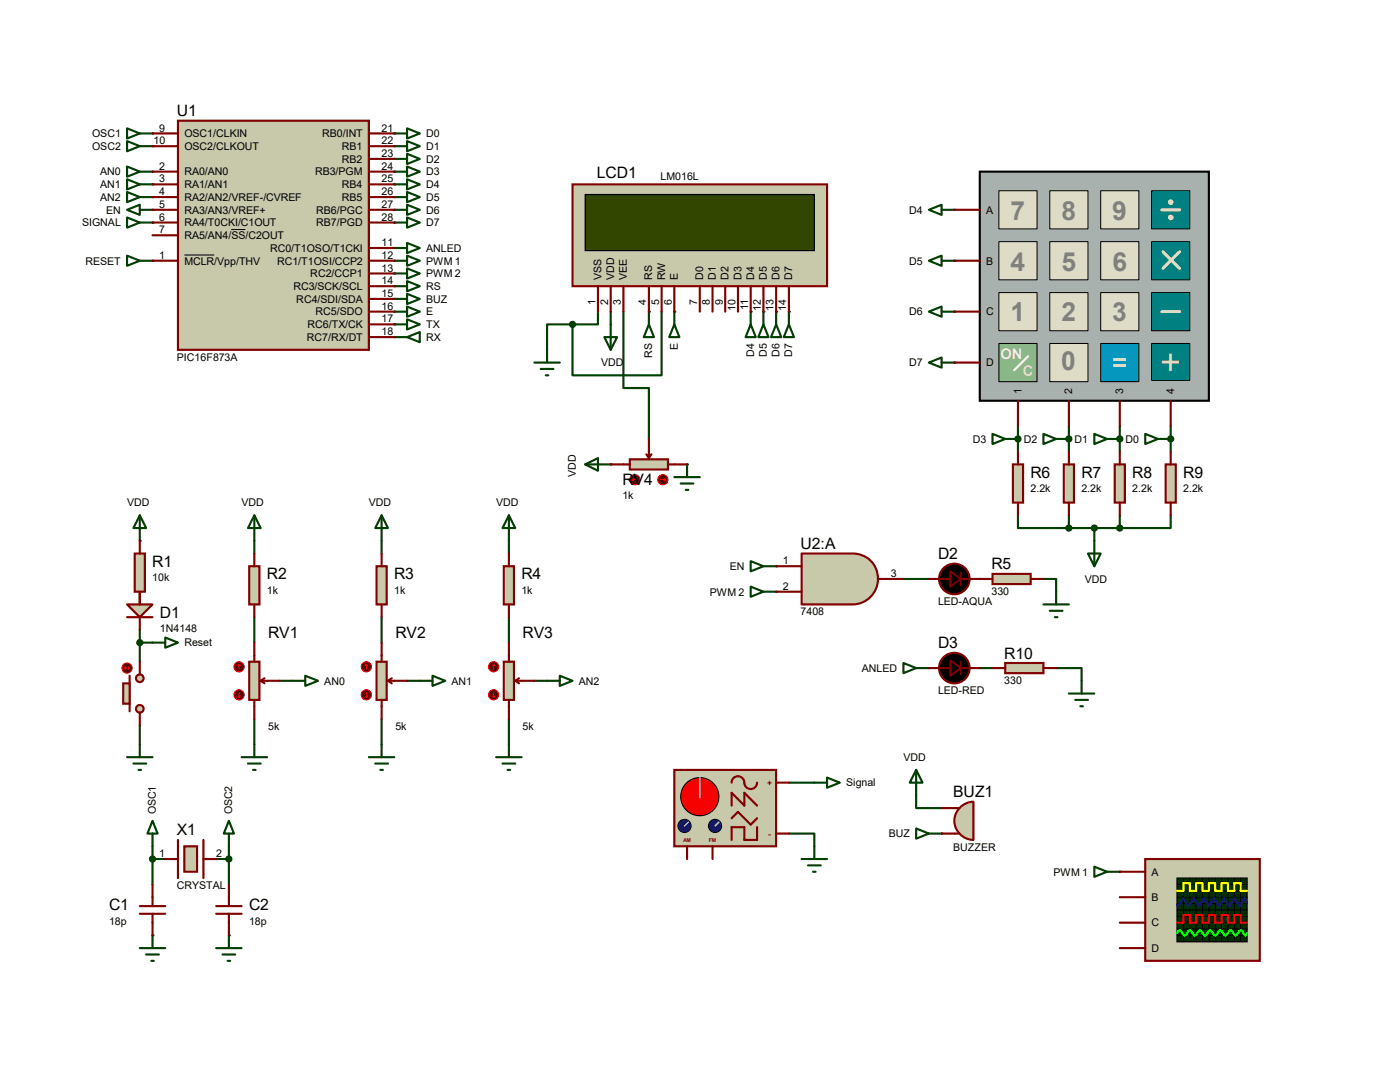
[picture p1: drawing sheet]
<svg xmlns="http://www.w3.org/2000/svg" width="279mm" height="216mm" viewBox="0 0 279 216" stroke-linecap="round" stroke-linejoin="round" font-family="sans-serif">
<path d="M27.9 144.7v3.8" fill="none" stroke="#004000" stroke-width=".42"/>
<circle cx="27.9" cy="107.9" r=".21" fill="#004000"/>
<path d="M27.9 118.1v2.5M50.8 107.9v2.5M27.9 125.7v6.3M27.9 128.2h2.5M50.8 123.1v5.1M55.8 135.8h2.6M50.8 143.5v5" fill="none" stroke="#004000" stroke-width=".42"/>
<g fill="#004000">
<circle cx="30.4" cy="186.6" r=".21"/>
<circle cx="45.7" cy="186.6" r=".21"/>
</g>
<path d="M76.2 107.9v2.5M101.6 107.9v2.5M76.2 123.1v5.1M81.2 135.8h2.6M101.6 123.1v5.1M106.6 135.8h2.6M76.2 143.5v5M101.6 143.5v5M30.4 171.4h2.6M30.4 168.9v7.6M43.1 171.4h2.6M45.7 168.9v7.6" fill="none" stroke="#004000" stroke-width=".42"/>
<g fill="#004000">
<circle cx="154.9" cy="113" r=".21"/>
<circle cx="154.9" cy="118.1" r=".21"/>
</g>
<path d="M180.3 115.5h5.1M208.2 115.5h2.6v2.6" fill="none" stroke="#004000" stroke-width=".42"/>
<g fill="#004000">
<circle cx="195.5" cy="115.5" r=".21"/>
<circle cx="190.5" cy="41.9" r=".21"/>
<circle cx="190.5" cy="52" r=".21"/>
<circle cx="190.5" cy="62.2" r=".21"/>
<circle cx="190.5" cy="72.3" r=".21"/>
<circle cx="157.4" cy="62.2" r=".21"/>
<circle cx="154.9" cy="62.2" r=".21"/>
<circle cx="152.4" cy="62.2" r=".21"/>
<circle cx="149.8" cy="62.2" r=".21"/>
<circle cx="134.6" cy="62.2" r=".21"/>
<circle cx="129.5" cy="62.2" r=".21"/>
</g>
<path d="M121.9 62.2v2.5" fill="none" stroke="#004000" stroke-width=".42"/>
<g fill="#004000">
<circle cx="137.1" cy="92.7" r=".21"/>
<circle cx="121.9" cy="92.7" r=".21"/>
</g>
<path d="M124.4 62.2v15.2h5.1v10.2M210.8 133.3h5.1v2.5M157.4 156.2h5.1M157.4 166.3h5.1v2.6" fill="none" stroke="#004000" stroke-width=".42"/>
<g fill="#004000">
<circle cx="223.5" cy="173.9" r=".21"/>
<circle cx="185.4" cy="133.3" r=".21"/>
</g>
<path d="M195.5 133.3h2.6" fill="none" stroke="#004000" stroke-width=".42"/>
<circle cx="187.9" cy="166.3" r=".21" fill="#004000"/>
<path d="M182.8 158.7v2.5h5.1" fill="none" stroke="#004000" stroke-width=".42"/>
<g fill="#004000">
<circle cx="30.4" cy="34.2" r=".21"/>
<circle cx="30.4" cy="36.8" r=".21"/>
<circle cx="30.4" cy="39.3" r=".21"/>
<circle cx="30.4" cy="44.4" r=".21"/>
<circle cx="30.4" cy="26.6" r=".21"/>
<circle cx="30.4" cy="29.2" r=".21"/>
<circle cx="78.7" cy="52" r=".21"/>
<circle cx="78.7" cy="54.6" r=".21"/>
<circle cx="78.7" cy="57.1" r=".21"/>
<circle cx="78.7" cy="44.4" r=".21"/>
<circle cx="78.7" cy="41.9" r=".21"/>
<circle cx="78.7" cy="39.3" r=".21"/>
<circle cx="78.7" cy="36.8" r=".21"/>
<circle cx="78.7" cy="34.2" r=".21"/>
<circle cx="78.7" cy="31.7" r=".21"/>
<circle cx="78.7" cy="29.2" r=".21"/>
<circle cx="78.7" cy="26.6" r=".21"/>
<circle cx="78.7" cy="67.3" r=".21"/>
<circle cx="78.7" cy="64.7" r=".21"/>
<circle cx="78.7" cy="62.2" r=".21"/>
<circle cx="30.4" cy="41.9" r=".21"/>
<circle cx="78.7" cy="49.5" r=".21"/>
<circle cx="30.4" cy="52" r=".21"/>
</g>
<path d="M114.3 64.7h-5.1v5.1M119.3 62.2v2.5h-5M132 62.2v12.7h-17.7v-10.2M233.6 85v5.1" fill="none" stroke="#004000" stroke-width=".42"/>
<circle cx="233.6" cy="87.6" r=".21" fill="#004000"/>
<path d="M223.5 85v5.1" fill="none" stroke="#004000" stroke-width=".42"/>
<circle cx="223.5" cy="87.6" r=".21" fill="#004000"/>
<path d="M213.3 85v5.1" fill="none" stroke="#004000" stroke-width=".42"/>
<circle cx="213.3" cy="87.6" r=".21" fill="#004000"/>
<path d="M203.2 85v5.1" fill="none" stroke="#004000" stroke-width=".42"/>
<circle cx="203.2" cy="87.6" r=".21" fill="#004000"/>
<path d="M203.2 102.8v2.6h10.1M213.3 102.8v2.6M213.3 105.4h10.2M218.4 105.4v2.5M223.5 102.8v2.6M233.6 102.8v2.6h-10.1" fill="none" stroke="#004000" stroke-width=".42"/>
<circle cx="78.7" cy="59.6" r=".21" fill="#004000"/>
<path d="M35.5 167.6v7.6M40.6 167.6v7.6" fill="none" stroke="#800000" stroke-width=".42"/>
<path d="M36.8 168.9h2.5v5h-2.5z" fill="#c8c8aa" stroke="#800000" stroke-width=".42"/>
<path d="M33 171.4h2.5M40.6 171.4h2.5" fill="none" stroke="#800000" stroke-width=".42"/>
<path d="M49.7 113h2.1v7.6h-2.1z" fill="#c8c8aa" stroke="#800000" stroke-width=".42"/>
<path d="M50.8 110.4v2.6M50.8 120.6v2.5" fill="none" stroke="#800000" stroke-width=".42"/>
<g fill="#c8c8aa" stroke="#800000" stroke-width=".42">
<circle cx="27.9" cy="135.3" r=".76"/>
<circle cx="27.9" cy="141.4" r=".76"/>
</g>
<path d="M25.9 134.8v7.1" fill="none" stroke="#800000" stroke-width=".42"/>
<path d="M24.6 136.4h1.3v4h-1.3z" fill="#c8c8aa" stroke="#800000" stroke-width=".42"/>
<path d="M27.9 132v2.6M27.9 142.2v2.5" fill="none" stroke="#800000" stroke-width=".42"/>
<circle cx="25.4" cy="133.3" r="1.02" fill="#400000" stroke="#f00" stroke-width=".21"/>
<path d="M24.8 133.3h1.1M24.8 133.3l.3 .3M25.1 133.1l-.3 .2M25.6 133.1l.3 .2M25.9 133.3l-.3 .3" fill="none" stroke="#f00" stroke-width=".21"/>
<path d="M25.4 120.6h5l-2.5 2.5z" fill="#c8c8aa" stroke="#800000" stroke-width=".42"/>
<path d="M27.9 118.1v2.5M25.4 123.1h5M27.9 123.1v2.6" fill="none" stroke="#800000" stroke-width=".42"/>
<path d="M27.9 102.8l1.3 2.6h-2.6zM27.9 102.8v5.1M25.4 151.1h5M26.6 152.4h2.6M27.6 153.6h.6M27.9 148.5v2.6" fill="none" stroke="#004000" stroke-width=".42"/>
<path d="M26.9 110.4h2v7.7h-2z" fill="#c8c8aa" stroke="#800000" stroke-width=".42"/>
<path d="M27.9 107.9v2.5M27.9 118.1v2.5" fill="none" stroke="#800000" stroke-width=".42"/>
<path d="M50.8 102.8l1.2 2.6h-2.5zM50.8 102.8v5.1M30.4 128.2h2.6M33 127.2l2.5 1-2.5 1zM48.2 151.1h5.1M49.5 152.4h2.5M50.5 153.6h.5M50.8 148.5v2.6" fill="none" stroke="#004000" stroke-width=".42"/>
<circle cx="27.9" cy="128.2" r=".51" fill="#004000" stroke="#004000" stroke-width=".42"/>
<path d="M49.7 132h2.1v7.7h-2.1z" fill="#c8c8aa" stroke="#800000" stroke-width=".42"/>
<path d="M50.8 128.2v3.8M50.8 139.7v3.8M52 135.8l.8 .6M52 135.8h3.8M52.8 135.3l-.8 .5" fill="none" stroke="#800000" stroke-width=".42"/>
<circle cx="47.7" cy="133.1" r="1.02" fill="#400000" stroke="#f00" stroke-width=".21"/>
<path d="M47.7 132.5l-.2 .3M47.7 132.5l.3 .3M47.7 132.5v1.1" fill="none" stroke="#f00" stroke-width=".21"/>
<circle cx="47.7" cy="138.6" r="1.02" fill="#400000" stroke="#f00" stroke-width=".21"/>
<path d="M47.5 138.9l.2 .2M47.7 138.1v1M48 138.9l-.3 .2" fill="none" stroke="#f00" stroke-width=".21"/>
<g fill="none" stroke="#004000" stroke-width=".42">
<path d="M25.4 51l2.5 1-2.5 1zM27.9 52h2.5M58.4 135.8h2.5M60.9 134.8l2.6 1-2.6 1.1zM30.4 163.8l1.1 2.5h-2.1zM30.4 166.3v2.6M45.7 163.8l1 2.5h-2zM45.7 166.3v2.6M27.9 189.2h5.1M29.2 190.5h2.5M30.2 191.7h.5M30.4 186.6v2.6"/>
<path d="M43.1 189.2h5.1M44.4 190.5h2.5M45.4 191.7h.5M45.7 186.6v2.6"/>
</g>
<path d="M30.4 176.5v4.3M45.7 176.5v4.3M27.9 180.8h5.1M27.9 182.3h5.1M30.4 182.3v4.3M43.1 180.8h5.1M43.1 182.3h5.1M45.7 182.3v4.3" fill="none" stroke="#800000" stroke-width=".42"/>
<g fill="#004000" stroke="#004000" stroke-width=".42">
<circle cx="30.4" cy="171.4" r=".51"/>
<circle cx="45.7" cy="171.4" r=".51"/>
</g>
<path d="M75.1 113h2.1v7.6h-2.1z" fill="#c8c8aa" stroke="#800000" stroke-width=".42"/>
<path d="M76.2 110.4v2.6M76.2 120.6v2.5" fill="none" stroke="#800000" stroke-width=".42"/>
<path d="M76.2 102.8l1.2 2.6h-2.5zM76.2 102.8v5.1M73.6 151.1h5.1M74.9 152.4h2.5M75.9 153.6h.5M76.2 148.5v2.6" fill="none" stroke="#004000" stroke-width=".42"/>
<path d="M75.1 132h2.1v7.7h-2.1z" fill="#c8c8aa" stroke="#800000" stroke-width=".42"/>
<path d="M76.2 128.2v3.8M76.2 139.7v3.8M77.4 135.8l.8 .6M77.4 135.8h3.8M78.2 135.3l-.8 .5" fill="none" stroke="#800000" stroke-width=".42"/>
<circle cx="73.1" cy="133.1" r="1.02" fill="#400000" stroke="#f00" stroke-width=".21"/>
<path d="M73.1 132.5l-.2 .3M73.1 132.5l.3 .3M73.1 132.5v1.1" fill="none" stroke="#f00" stroke-width=".21"/>
<circle cx="73.1" cy="138.6" r="1.02" fill="#400000" stroke="#f00" stroke-width=".21"/>
<path d="M72.9 138.9l.2 .2M73.1 138.1v1M73.4 138.9l-.3 .2" fill="none" stroke="#f00" stroke-width=".21"/>
<path d="M83.8 135.8h2.5M86.3 134.8l2.6 1-2.6 1.1z" fill="none" stroke="#004000" stroke-width=".42"/>
<path d="M100.5 113h2.1v7.6h-2.1z" fill="#c8c8aa" stroke="#800000" stroke-width=".42"/>
<path d="M101.6 110.4v2.6M101.6 120.6v2.5" fill="none" stroke="#800000" stroke-width=".42"/>
<path d="M101.6 102.8l1.2 2.6h-2.5zM101.6 102.8v5.1M99 151.1h5.1M100.3 152.4h2.5M101.3 153.6h.5M101.6 148.5v2.6" fill="none" stroke="#004000" stroke-width=".42"/>
<path d="M100.5 132h2.1v7.7h-2.1z" fill="#c8c8aa" stroke="#800000" stroke-width=".42"/>
<path d="M101.6 128.2v3.8M101.6 139.7v3.8M102.8 135.8l.8 .6M102.8 135.8h3.8M103.6 135.3l-.8 .5" fill="none" stroke="#800000" stroke-width=".42"/>
<circle cx="98.5" cy="133.1" r="1.02" fill="#400000" stroke="#f00" stroke-width=".21"/>
<path d="M98.5 132.5l-.2 .3M98.5 132.5l.3 .3M98.5 132.5v1.1" fill="none" stroke="#f00" stroke-width=".21"/>
<circle cx="98.5" cy="138.6" r="1.02" fill="#400000" stroke="#f00" stroke-width=".21"/>
<path d="M98.3 138.9l.2 .2M98.5 138.1v1M98.8 138.9l-.3 .2" fill="none" stroke="#f00" stroke-width=".21"/>
<g fill="none" stroke="#004000" stroke-width=".42">
<path d="M25.4 25.6l2.5 1-2.5 1zM25.4 28.2l2.5 1-2.5 1zM25.4 33.2l2.5 1-2.5 1.1zM25.4 35.8l2.5 1-2.5 1zM25.4 38.3l2.5 1-2.5 1zM27.9 26.6h2.5M27.9 29.2h2.5M27.9 34.2h2.5M27.9 36.8h2.5M27.9 39.3h2.5M149.8 112l2.6 1-2.6 1zM149.8 117.1l2.6 1-2.6 1z"/>
<path d="M152.4 113h2.5M152.4 118.1h2.5M109.2 135.8h2.5M111.7 134.8l2.6 1-2.6 1.1z"/>
</g>
<path d="M160 110.4h10.1a5.1 5.1 0 0 1 5.1 5.1 5.1 5.1 0 0 1-5.1 5.1h-10.1z" fill="#c8c8aa" stroke="#800000" stroke-width=".42"/>
<path d="M154.9 113h5.1M154.9 118.1h5.1M175.2 115.5h5.1" fill="none" stroke="#800000" stroke-width=".42"/>
<path d="M210.8 118.1v2.5M208.2 120.6h5.1M209.5 121.9h2.5M210.5 123.1h.5" fill="none" stroke="#004000" stroke-width=".42"/>
<path d="M198.1 114.5h7.6v2h-7.6z" fill="#c8c8aa" stroke="#800000" stroke-width=".42"/>
<path d="M185.4 115.5h4.3M191.7 115.5h6.4M205.7 115.5h2.5" fill="none" stroke="#800000" stroke-width=".42"/>
<circle cx="190.5" cy="115.5" r="3" fill="#000" stroke="#800000" stroke-width=".42"/>
<path d="M191.7 114.3v2.5" fill="none" stroke="#800000" stroke-width=".38"/>
<path d="M189.7 114l2 1.5-2 1.6z" fill="#000" stroke="#800000" stroke-width=".38"/>
<g fill="none" stroke="#004000" stroke-width=".42">
<path d="M78.7 26.6h2.5M78.7 29.2h2.5M78.7 31.7h2.5M78.7 34.2h2.5M78.7 36.8h2.5M78.7 39.3h2.5M81.2 25.6l2.6 1-2.6 1zM81.2 28.2l2.6 1-2.6 1zM81.2 30.7l2.6 1-2.6 1zM81.2 33.2l2.6 1-2.6 1.1zM81.2 35.8l2.6 1-2.6 1zM81.2 38.3l2.6 1-2.6 1z"/>
<path d="M25.4 41.9l2.5-1v2zM27.9 41.9h2.5M78.7 54.6h2.5M78.7 41.9h2.5M78.7 44.4h2.5M78.7 57.1h2.5M81.2 53.6l2.6 1-2.6 1zM81.2 40.9l2.6 1-2.6 1zM81.2 43.4l2.6 1-2.6 1zM81.2 56.1l2.6 1-2.6 1zM185.4 41.9l2.5-1v2zM185.4 52l2.5-1v2z"/>
<path d="M187.9 41.9h2.6M187.9 52h2.6M78.7 64.7h2.5M78.7 67.3h2.5M78.7 62.2h2.5M81.2 63.7l2.6 1-2.6 1zM81.2 67.3l2.6-1v2zM81.2 61.2l2.6 1-2.6 1zM185.4 62.2l2.5-1v2zM185.4 72.3l2.5-1v2.1zM187.9 62.2h2.6M187.9 72.3h2.6"/>
<path d="M198.1 86.6l2.5 1-2.5 1zM200.6 87.6h2.6M208.2 86.6l2.6 1-2.6 1zM210.8 87.6h2.5M218.4 86.6l2.5 1-2.5 1zM220.9 87.6h2.6M228.6 86.6l2.5 1-2.5 1zM231.1 87.6h2.5"/>
</g>
<path d="M195.5 34.2h45.8v45.8h-45.8z" fill="#a9b1af" stroke="#000" stroke-width=".42"/>
<path d="M199.4 38.1h7.6v7.6h-7.6z" fill="#dedcc7"/>
<path d="M199.3 38.1h7.7v7.6h-7.7z" fill="none" stroke="#000" stroke-width=".2"/>
<path d="M209.5 38.1h7.6v7.6h-7.6z" fill="#dedcc7"/>
<path d="M209.5 38.1h7.6v7.6h-7.6z" fill="none" stroke="#000" stroke-width=".2"/>
<path d="M219.7 38.1h7.6v7.6h-7.6z" fill="#dedcc7"/>
<path d="M219.7 38.1h7.6v7.6h-7.6z" fill="none" stroke="#000" stroke-width=".2"/>
<path d="M229.9 38.1h7.5v7.6h-7.5z" fill="#008080"/>
<path d="M229.8 38.1h7.6v7.6h-7.6z" fill="none" stroke="#000" stroke-width=".2"/>
<path d="M199.4 48.3h7.6v7.5h-7.6z" fill="#dedcc7"/>
<path d="M199.3 48.2h7.7v7.6h-7.7z" fill="none" stroke="#000" stroke-width=".2"/>
<path d="M209.5 48.3h7.6v7.5h-7.6z" fill="#dedcc7"/>
<path d="M209.5 48.2h7.6v7.6h-7.6z" fill="none" stroke="#000" stroke-width=".2"/>
<path d="M219.7 48.3h7.6v7.5h-7.6z" fill="#dedcc7"/>
<path d="M219.7 48.2h7.6v7.6h-7.6z" fill="none" stroke="#000" stroke-width=".2"/>
<path d="M229.9 48.3h7.5v7.5h-7.5z" fill="#008080"/>
<path d="M229.8 48.2h7.6v7.6h-7.6z" fill="none" stroke="#000" stroke-width=".2"/>
<path d="M199.4 58.4h7.6v7.6h-7.6z" fill="#dedcc7"/>
<path d="M199.3 58.4h7.7v7.6h-7.7z" fill="none" stroke="#000" stroke-width=".2"/>
<path d="M209.5 58.4h7.6v7.6h-7.6z" fill="#dedcc7"/>
<path d="M209.5 58.4h7.6v7.6h-7.6z" fill="none" stroke="#000" stroke-width=".2"/>
<path d="M219.7 58.4h7.6v7.6h-7.6z" fill="#dedcc7"/>
<path d="M219.7 58.4h7.6v7.6h-7.6z" fill="none" stroke="#000" stroke-width=".2"/>
<path d="M219.7 68.6h7.6v7.6h-7.6z" fill="#0197c9"/>
<path d="M219.7 68.5h7.6v7.7h-7.6z" fill="none" stroke="#000" stroke-width=".2"/>
<path d="M229.9 58.4h7.5v7.6h-7.5z" fill="#008080"/>
<path d="M229.8 58.4h7.6v7.6h-7.6z" fill="none" stroke="#000" stroke-width=".2"/>
<path d="M231.9 41.9h3.5M235.4 50.2l-3.3 3.4M231.9 62.2h3.5" fill="none" stroke="#dedcc7" stroke-width=".64"/>
<g fill="#c8c8aa" stroke="#dedcc7" stroke-width=".64">
<circle cx="233.6" cy="40.3" r=".25"/>
<circle cx="233.6" cy="43.4" r=".25"/>
</g>
<path d="M229.9 68.6h7.5v7.3h-7.5z" fill="#008080"/>
<path d="M229.8 68.5h7.6v7.4h-7.6z" fill="none" stroke="#000" stroke-width=".2"/>
<path d="M232.1 50.2l3.3 3.4" fill="none" stroke="#dedcc7" stroke-width=".64"/>
<path d="M199.4 68.6h7.6v7.6h-7.6z" fill="#81b57d"/>
<path d="M199.3 68.5h7.7v7.7h-7.7z" fill="none" stroke="#000" stroke-width=".2"/>
<path d="M205.2 71.1l-2.8 2.8" fill="none" stroke="#fafbdb" stroke-width=".47"/>
<path d="M209.5 68.6h7.6v7.6h-7.6z" fill="#dedcc7"/>
<path d="M209.5 68.5h7.6v7.7h-7.6z" fill="none" stroke="#000" stroke-width=".2"/>
<path d="M190.5 41.9h5M190.5 52h5M190.5 62.2h5M190.5 72.3h5M203.2 80v5M213.3 80v5M223.5 80v5M233.6 80v5" fill="none" stroke="#800000" stroke-width=".42"/>
<path d="M202.1 92.7h2.1v7.6h-2.1z" fill="#c8c8aa" stroke="#800000" stroke-width=".42"/>
<path d="M203.2 90.1v2.6M203.2 100.3v2.5" fill="none" stroke="#800000" stroke-width=".42"/>
<path d="M212.3 92.7h2v7.6h-2z" fill="#c8c8aa" stroke="#800000" stroke-width=".42"/>
<path d="M213.3 90.1v2.6M213.3 100.3v2.5" fill="none" stroke="#800000" stroke-width=".42"/>
<path d="M222.5 92.7h2v7.6h-2z" fill="#c8c8aa" stroke="#800000" stroke-width=".42"/>
<path d="M223.5 90.1v2.6M223.5 100.3v2.5" fill="none" stroke="#800000" stroke-width=".42"/>
<path d="M232.6 92.7h2.1v7.6h-2.1z" fill="#c8c8aa" stroke="#800000" stroke-width=".42"/>
<path d="M233.6 90.1v2.6M233.6 100.3v2.5" fill="none" stroke="#800000" stroke-width=".42"/>
<path d="M129.5 64.7l1 2.6h-2zM129.5 62.2v2.5M134.6 64.7l1 2.6h-2zM134.6 62.2v2.5M149.8 64.7l1 2.6h-2zM149.8 62.2v2.5M152.4 64.7l1 2.6h-2.1zM152.4 62.2v2.5M154.9 64.7l1 2.6h-2zM154.9 62.2v2.5M157.4 64.7l1.1 2.6h-2.1zM157.4 62.2v2.5" fill="none" stroke="#004000" stroke-width=".42"/>
<path d="M114.3 36.8h50.8v20.3h-50.8z" fill="#c8c8aa" stroke="#800000" stroke-width=".42"/>
<path d="M116.8 38.8h45.7v11.2h-45.7z" fill="#324600" stroke="#000" stroke-width=".25"/>
<g fill="none" stroke="#800000" stroke-width=".42">
<path d="M119.3 57.1v5.1M121.9 57.1v5.1M124.4 57.1v5.1M129.5 57.1v5.1M132 57.1v5.1M134.6 57.1v5.1M139.7 57.1v5.1M142.2 57.1v5.1M144.7 57.1v5.1M147.3 57.1v5.1M149.8 57.1v5.1M152.4 57.1v5.1"/>
<path d="M154.9 57.1v5.1M157.4 57.1v5.1"/>
</g>
<path d="M106.6 72.3h5.1M107.9 73.6h2.5M108.9 74.9h.5M109.2 69.8v2.5M120.6 67.3h2.5l-1.2 2.5zM121.9 64.7v5.1M116.8 92.7l2.5-1.3v2.5zM116.8 92.7h5.1M134.6 95.2h5.1M135.8 96.5h2.6M136.9 97.7h.5M137.1 92.7v2.5" fill="none" stroke="#004000" stroke-width=".42"/>
<path d="M125.7 91.7h7.6v2h-7.6z" fill="#c8c8aa" stroke="#800000" stroke-width=".42"/>
<path d="M121.9 92.7h3.8M129 90.6l.5 .8M129.5 87.6v3.8M130 90.6l-.5 .8M133.3 92.7h3.8" fill="none" stroke="#800000" stroke-width=".42"/>
<circle cx="126.7" cy="95.7" r="1.02" fill="#400000" stroke="#f00" stroke-width=".21"/>
<path d="M126.2 95.7l.2 .3M126.2 95.7h1M126.4 95.5l-.2 .2" fill="none" stroke="#f00" stroke-width=".21"/>
<circle cx="132.3" cy="95.7" r="1.02" fill="#400000" stroke="#f00" stroke-width=".21"/>
<path d="M131.8 95.7h1M132.5 95.5l.3 .2M132.8 95.7l-.3 .3" fill="none" stroke="#f00" stroke-width=".21"/>
<path d="M134.6 153.6h20.3v15.3h-20.3z" fill="#c8c8aa" stroke="#800000" stroke-width=".42"/>
<circle cx="139.7" cy="159" r="3.8" fill="#f00" stroke="#000" stroke-width=".21"/>
<path d="M146 156.2a1.27 1.27 0 0 1 1.3-1.3 1.27 1.27 0 0 1 1.2 1.3 1.27 1.27 0 0 0 1.3 1.2 1.27 1.27 0 0 0 1.3-1.2M146 160.7v-2.5l2.5 2.5v-2.5l2.6 2.5M146 163.3l1.3-1.3 2.5 2.5 1.3-1.2M151.1 165.1v2.5h-2.6v-2.5h-2.5v2.5" fill="none" stroke="#800000" stroke-width=".42"/>
<path d="M139.7 155.2v4" fill="none" stroke="#c0c0c0" stroke-width=".3"/>
<circle cx="136.6" cy="164.8" r="1.31" fill="#0000c0" stroke="#000" stroke-width=".21"/>
<path d="M137.4 164l-.8 .8" fill="none" stroke="#c0c0c0" stroke-width=".3"/>
<circle cx="142.7" cy="164.8" r="1.31" fill="#0000c0" stroke="#000" stroke-width=".21"/>
<path d="M143.5 164l-.8 .8" fill="none" stroke="#c0c0c0" stroke-width=".3"/>
<path d="M154.9 156.2h2.5M137.1 168.9v2.5M142.2 168.9v2.5M154.9 166.3h2.5" fill="none" stroke="#800000" stroke-width=".42"/>
<path d="M25.4 43.4l2.5 1-2.5 1zM27.9 44.4h2.5M78.7 52h2.5M81.2 51l2.6 1-2.6 1zM162.5 156.2h2.6M165.1 155.2l2.5 1-2.5 1zM160 171.4h5.1M161.2 172.7h2.6M162.3 173.9h.5M162.5 168.9v2.5" fill="none" stroke="#004000" stroke-width=".42"/>
<path d="M200.6 132.3h7.6v2h-7.6z" fill="#c8c8aa" stroke="#800000" stroke-width=".42"/>
<path d="M198.1 133.3h2.5M208.2 133.3h2.6" fill="none" stroke="#800000" stroke-width=".42"/>
<path d="M213.3 138.4h5.1M214.6 139.7h2.5M215.9 135.8v2.6M215.6 140.9h.5M218.4 172.9l2.5 1-2.5 1.1zM220.9 173.9h2.6" fill="none" stroke="#004000" stroke-width=".42"/>
<path d="M228.6 171.4h22.8v20.3h-22.8z" fill="#c8c8aa" stroke="#800000" stroke-width=".42"/>
<path d="M234.9 175.2h14v12.7h-14z" fill="#003000" stroke="#000" stroke-width=".25"/>
<g fill="none" stroke="#000" stroke-width=".2">
<path d="M234.9 179h14M234.9 176.5h14M234.9 177.8h14M236.2 175.2v12.7M237.4 175.2l.1 12.7M238.7 175.2l.1 12.7M240 175.2v12.7M241.3 175.2v12.7M242.5 175.2l.1 12.7M243.8 175.2v12.7M245.1 175.2v12.7M246.3 175.2l.1 12.7"/>
<path d="M247.6 175.2v12.7M234.9 180.3h14M234.9 182.8h14M234.9 184.1h14M234.9 185.4h14M234.9 186.6h14M234.9 181.6h14"/>
</g>
<path d="M234.9 177.8h1.3v-1.6h1.2v1.6h1.3v-1.6h1.3v1.6h1.3v-1.6h1.2v1.6h1.3v-1.6h1.3v1.6h1.2v-1.6h1.3v1.6h1.3" fill="none" stroke="#ff0" stroke-width=".42"/>
<path d="M234.9 184.1h1.3v-1.5h1.2v1.5h1.3v-1.5h1.3v1.5h1.3v-1.5h1.2v1.5h1.3v-1.5h1.3v1.5h1.2v-1.5h1.3v1.5h1.3" fill="none" stroke="#f00" stroke-width=".42"/>
<path d="M248.9 180l-.5-.7-1 1.5-1.1-1.5-1 1.5-1-1.5-1 1.5-1-1.5-1 1.5-1.1-1.5-1 1.5-1-1.5-1 1.5-1-1.5-1 1.5-.3-.2" fill="none" stroke="#00f" stroke-width=".42"/>
<path d="M234.9 186.1l.5-.5 1 1 1-1 1.1 1 1-1 1 1 1-1 1 1 1-1 1.1 1 1-1 1 1 1-1 1 1 .3-.5" fill="none" stroke="#0f0" stroke-width=".42"/>
<path d="M185.4 133.3h4.3M191.7 133.3h3.8M223.5 173.9h5.1M223.5 179h5.1M223.5 184.1h5.1M223.5 189.2h5.1" fill="none" stroke="#800000" stroke-width=".42"/>
<path d="M78.7 49.5h2.5M81.2 48.5l2.6 1-2.6 1zM180.3 132.3l2.5 1-2.5 1zM182.8 133.3h2.6M182.8 153.6l1.3 2.6h-2.5zM182.8 153.6v5.1M182.8 165.3l2.6 1-2.6 1zM185.4 166.3h2.5" fill="none" stroke="#004000" stroke-width=".42"/>
<circle cx="190.5" cy="133.3" r="3" fill="#000" stroke="#800000" stroke-width=".42"/>
<path d="M191.7 132v2.6" fill="none" stroke="#800000" stroke-width=".38"/>
<path d="M189.7 131.8l2 1.5-2 1.5z" fill="#000" stroke="#800000" stroke-width=".38"/>
<path d="M191.6 161.1a3.8 3.8 0 0 1 2.7-1.1v7.6a3.8 3.8 0 0 1-3.5-2.4 3.8 3.8 0 0 1 .8-4.1z" fill="#c8c8aa" stroke="#800000" stroke-width=".42"/>
<path d="M187.9 166.3h3.6M187.9 161.2h3.6" fill="none" stroke="#800000" stroke-width=".42"/>
<path d="M78.7 59.6h2.5M81.2 58.6l2.6 1-2.6 1.1z" fill="none" stroke="#004000" stroke-width=".42"/>
<path d="M35.5 24.1h38.1v45.7h-38.1z" fill="#c8c8aa" stroke="#800000" stroke-width=".42"/>
<g fill="none" stroke="#800000" stroke-width=".42">
<path d="M30.4 34.2h5.1M30.4 36.8h5.1M30.4 39.3h5.1M30.4 26.6h5.1M30.4 29.2h5.1M73.6 34.2h5.1M73.6 36.8h5.1M73.6 39.3h5.1M73.6 26.6h5.1M73.6 29.2h5.1M73.6 31.7h5.1M30.4 44.4h5.1"/>
<path d="M30.4 46.9h5.1M30.4 52h5.1M30.4 41.9h5.1M73.6 44.4h5.1M73.6 52h5.1M73.6 54.6h5.1M73.6 57.1h5.1M73.6 41.9h5.1M73.6 59.6h5.1M73.6 49.5h5.1M73.6 67.3h5.1M73.6 64.7h5.1"/>
<path d="M73.6 62.2h5.1"/>
</g>
<path d="M36.8 50.9h6M46.1 45.8h2.9" fill="none" stroke="#000" stroke-width=".2"/>
<g fill="#004000" stroke="#004000" stroke-width=".42">
<circle cx="114.3" cy="64.7" r=".51"/>
<circle cx="233.6" cy="87.6" r=".51"/>
<circle cx="223.5" cy="87.6" r=".51"/>
<circle cx="213.3" cy="87.6" r=".51"/>
<circle cx="203.2" cy="87.6" r=".51"/>
<circle cx="213.3" cy="105.4" r=".51"/>
<circle cx="218.4" cy="105.4" r=".51"/>
<circle cx="223.5" cy="105.4" r=".51"/>
</g>
<path d="M217.1 110.4h2.6l-1.3 2.6zM218.4 107.9v5.1" fill="none" stroke="#004000" stroke-width=".42"/>
<text font-size="7.4" x="231.5" y="74.9">+</text>
<g font-size="5.3" fill="#808080">
<text x="201.7" y="43.8">7</text>
<text x="211.8" y="43.8">8</text>
<text x="222" y="43.8">9</text>
<text x="201.7" y="54">4</text>
<text x="211.8" y="54">5</text>
<text x="222" y="54">6</text>
<text x="201.7" y="64.1">1</text>
<text x="211.8" y="64.1">2</text>
<text x="222" y="64.1">3</text>
<text x="211.8" y="73.9">0</text>
</g>
<text font-size="5.3" fill="#dedcc7" x="222" y="74.3">=</text>
<g font-size="3.1">
<text x="35.3" y="23.2">U1</text>
<text x="119.1" y="35.6">LCD1</text>
<text x="205.7" y="95.3">R6</text>
<text x="215.8" y="95.3">R7</text>
<text x="226" y="95.3">R8</text>
<text x="236.1" y="95.3">R9</text>
<text x="124.2" y="96.7">RV4</text>
<text x="30.4" y="113.1">R1</text>
<text x="159.8" y="109.6">U2:A</text>
<text x="187.2" y="111.6">D2</text>
<text x="197.9" y="113.6">R5</text>
<text x="53.3" y="115.6">R2</text>
<text x="78.7" y="115.6">R3</text>
<text x="104.1" y="115.6">R4</text>
<text x="31.9" y="123.2">D1</text>
<text x="53.5" y="127.3">RV1</text>
<text x="78.9" y="127.3">RV2</text>
<text x="104.3" y="127.3">RV3</text>
<text x="187.2" y="129.4">D3</text>
<text x="200.4" y="131.4">R10</text>
<text x="190.2" y="159.1">BUZ1</text>
<text x="35.3" y="166.7">X1</text>
<text x="21.8" y="181.7">C1</text>
<text x="49.7" y="181.7">C2</text>
</g>
<text font-size="2.9" fill="#fafbdb" x="199.7" y="71.6">ON</text>
<text font-size="2.9" fill="#eff2c4" x="204.1" y="74.9">C</text>
<g font-size="2.1">
<text x="18.4" y="27.4">OSC1</text>
<text x="18.4" y="29.9">OSC2</text>
<text x="30.6" y="28.8">10</text>
<text x="31.8" y="26.2">9</text>
<text x="36.8" y="27.4">OSC1/CLKIN</text>
<text x="36.8" y="29.9">OSC2/CLKOUT</text>
<text x="64.3" y="27.4">RB0/INT</text>
<text x="68.2" y="29.9">RB1</text>
<text x="76.2" y="28.8">22</text>
<text x="76.2" y="26.2">21</text>
<text x="85" y="27.4">D0</text>
<text x="85" y="29.9">D1</text>
<text x="20" y="35">AN0</text>
<text x="31.8" y="33.9">2</text>
<text x="36.8" y="35">RA0/AN0</text>
<text x="62.9" y="35">RB3/PGM</text>
<text x="68.2" y="32.5">RB2</text>
<text x="76.2" y="33.9">24</text>
<text x="76.2" y="31.3">23</text>
<text x="85" y="32.5">D2</text>
<text x="85" y="35">D3</text>
<text x="131.8" y="36">LM016L</text>
<text x="20" y="37.5">AN1</text>
<text x="20" y="40.1">AN2</text>
<text x="31.8" y="36.4">3</text>
<text x="31.8" y="38.9">4</text>
<text x="31.8" y="41.5">5</text>
<text x="36.8" y="37.5">RA1/AN1</text>
<text x="36.8" y="40.1">RA2/AN2/VREF-/CVREF</text>
<text x="68.2" y="40.1">RB5</text>
<text x="68.2" y="37.5">RB4</text>
<text x="76.2" y="41.5">27</text>
<text x="76.2" y="38.9">26</text>
<text x="76.2" y="36.4">25</text>
<text x="85" y="37.5">D4</text>
<text x="85" y="40.1">D5</text>
<text x="16.4" y="45.2">SIGNAL</text>
<text x="21.2" y="42.6">EN</text>
<text x="31.8" y="44">6</text>
<text x="31.8" y="46.6">7</text>
<text x="36.8" y="45.2">RA4/T0CKI/C1OUT</text>
<text x="36.8" y="47.7">RA5/AN4/SS/C2OUT</text>
<text x="36.8" y="42.6">RA3/AN3/VREF+</text>
<text x="63.1" y="45.2">RB7/PGD</text>
<text x="63.1" y="42.6">RB6/PGC</text>
<text x="76.2" y="44">28</text>
<text x="85" y="42.6">D6</text>
<text x="85" y="45.2">D7</text>
<text x="181.4" y="42.6">D4</text>
<text x="196.8" y="42.6">A</text>
<text x="17.1" y="52.8">RESET</text>
<text x="31.8" y="51.6">1</text>
<text x="36.8" y="52.8">MCLR/Vpp/THV</text>
<text x="53.9" y="50.2">RC0/T1OSO/T1CKI</text>
<text x="55.3" y="52.8">RC1/T1OSI/CCP2</text>
<text x="76.2" y="51.6">12</text>
<text x="76.2" y="49.1">11</text>
<text x="85" y="52.8">PWM 1</text>
<text x="85" y="50.2">ANLED</text>
<text x="181.4" y="52.8">D5</text>
<text x="196.8" y="52.8">B</text>
<text x="58.5" y="57.9">RC3/SCK/SCL</text>
<text x="61.9" y="55.3">RC2/CCP1</text>
<text x="76.2" y="54.2">13</text>
<text x="76.2" y="56.7">14</text>
<text x="76.2" y="59.3">15</text>
<text x="85" y="55.3">PWM 2</text>
<text x="85" y="57.9">RS</text>
<text x="120" y="55.8" transform="rotate(-90 120 55.8)">VSS</text>
<text x="122.6" y="55.8" transform="rotate(-90 122.6 55.8)">VDD</text>
<text x="125.1" y="55.8" transform="rotate(-90 125.1 55.8)">VEE</text>
<text x="130.2" y="55.8" transform="rotate(-90 130.2 55.8)">RS</text>
<text x="132.7" y="55.8" transform="rotate(-90 132.7 55.8)">RW</text>
<text x="135.3" y="55.8" transform="rotate(-90 135.3 55.8)">E</text>
<text x="140.3" y="55.8" transform="rotate(-90 140.3 55.8)">D0</text>
<text x="142.9" y="55.8" transform="rotate(-90 142.9 55.8)">D1</text>
<text x="145.4" y="55.8" transform="rotate(-90 145.4 55.8)">D2</text>
<text x="148" y="55.8" transform="rotate(-90 148 55.8)">D3</text>
<text x="150.5" y="55.8" transform="rotate(-90 150.5 55.8)">D4</text>
<text x="153" y="55.8" transform="rotate(-90 153 55.8)">D5</text>
<text x="155.6" y="55.8" transform="rotate(-90 155.6 55.8)">D6</text>
<text x="158.1" y="55.8" transform="rotate(-90 158.1 55.8)">D7</text>
<text x="59.1" y="60.4">RC4/SDI/SDA</text>
<text x="61.4" y="65.5">RC6/TX/CK</text>
<text x="63" y="62.9">RC5/SDO</text>
<text x="76.2" y="64.3">17</text>
<text x="76.2" y="61.8">16</text>
<text x="85" y="65.5">TX</text>
<text x="85" y="62.9">E</text>
<text x="85" y="60.4">BUZ</text>
<text x="118.8" y="60.8" transform="rotate(-90 118.8 60.8)">1</text>
<text x="121.4" y="60.8" transform="rotate(-90 121.4 60.8)">2</text>
<text x="123.9" y="60.8" transform="rotate(-90 123.9 60.8)">3</text>
<text x="129" y="60.8" transform="rotate(-90 129 60.8)">4</text>
<text x="131.5" y="60.8" transform="rotate(-90 131.5 60.8)">5</text>
<text x="134.1" y="60.8" transform="rotate(-90 134.1 60.8)">6</text>
<text x="139.2" y="60.8" transform="rotate(-90 139.2 60.8)">7</text>
<text x="141.7" y="60.8" transform="rotate(-90 141.7 60.8)">8</text>
<text x="144.2" y="60.8" transform="rotate(-90 144.2 60.8)">9</text>
<text x="146.8" y="62" transform="rotate(-90 146.8 62)">10</text>
<text x="149.3" y="61.8" transform="rotate(-90 149.3 61.8)">11</text>
<text x="151.8" y="62" transform="rotate(-90 151.8 62)">12</text>
<text x="154.4" y="62" transform="rotate(-90 154.4 62)">13</text>
<text x="156.9" y="62" transform="rotate(-90 156.9 62)">14</text>
<text x="181.4" y="62.9">D6</text>
<text x="196.8" y="62.9">C</text>
<text x="35.3" y="72">PIC16F873A</text>
<text x="61.3" y="68">RC7/RX/DT</text>
<text x="76.2" y="66.9">18</text>
<text x="85" y="68">RX</text>
<text x="130.2" y="71.5" transform="rotate(-90 130.2 71.5)">RS</text>
<text x="135.3" y="69.9" transform="rotate(-90 135.3 69.9)">E</text>
<text x="150.5" y="71.2" transform="rotate(-90 150.5 71.2)">D4</text>
<text x="153" y="71.2" transform="rotate(-90 153 71.2)">D5</text>
<text x="155.6" y="71.2" transform="rotate(-90 155.6 71.2)">D6</text>
<text x="158.1" y="71.2" transform="rotate(-90 158.1 71.2)">D7</text>
<text x="120" y="73.1">VDD</text>
<text x="181.4" y="73.1">D7</text>
<text x="196.8" y="73.1">D</text>
<text x="203.8" y="78.7" transform="rotate(-90 203.8 78.7)">1</text>
<text x="214" y="78.7" transform="rotate(-90 214 78.7)">2</text>
<text x="224.2" y="78.7" transform="rotate(-90 224.2 78.7)">3</text>
<text x="234.3" y="78.7" transform="rotate(-90 234.3 78.7)">4</text>
<text x="194.1" y="88.3">D3</text>
<text x="204.3" y="88.3">D2</text>
<text x="214.5" y="88.3">D1</text>
<text x="224.6" y="88.3">D0</text>
<text x="114.9" y="95.2" transform="rotate(-90 114.9 95.2)">VDD</text>
<text x="25.4" y="101">VDD</text>
<text x="48.2" y="101">VDD</text>
<text x="73.6" y="101">VDD</text>
<text x="99" y="101">VDD</text>
<text x="124.2" y="99.7">1k</text>
<text x="205.7" y="98.2">2.2k</text>
<text x="215.8" y="98.2">2.2k</text>
<text x="226" y="98.2">2.2k</text>
<text x="236.1" y="98.2">2.2k</text>
<text x="145.6" y="113.7">EN</text>
<text x="156.3" y="112.6">1</text>
<text x="30.4" y="116">10k</text>
<text x="53.3" y="118.5">1k</text>
<text x="78.7" y="118.5">1k</text>
<text x="104.1" y="118.5">1k</text>
<text x="141.6" y="118.8">PWM 2</text>
<text x="156.3" y="117.7">2</text>
<text x="177.8" y="115.1">3</text>
<text x="197.9" y="118.7">330</text>
<text x="216.5" y="116.3">VDD</text>
<text x="159.8" y="122.8">7408</text>
<text x="187.2" y="120.7">LED-AQUA</text>
<text x="31.9" y="126.2">1N4148</text>
<text x="36.8" y="129">Reset</text>
<text x="64.7" y="136.6">AN0</text>
<text x="90.1" y="136.6">AN1</text>
<text x="115.5" y="136.6">AN2</text>
<text x="172" y="134.1">ANLED</text>
<text x="200.4" y="136.5">330</text>
<text x="187.2" y="138.5">LED-RED</text>
<text x="53.5" y="145.6">5k</text>
<text x="78.9" y="145.6">5k</text>
<text x="104.3" y="145.6">5k</text>
<text x="180.3" y="151.8">VDD</text>
<text x="168.9" y="156.9">Signal</text>
<text x="31.1" y="162.5" transform="rotate(-90 31.1 162.5)">OSC1</text>
<text x="46.4" y="162.5" transform="rotate(-90 46.4 162.5)">OSC2</text>
<text x="177.4" y="167.1">BUZ</text>
<text x="31.8" y="171">1</text>
<text x="43.1" y="171">2</text>
<text x="190.2" y="169.8">BUZZER</text>
<text x="35.3" y="177.4">CRYSTAL</text>
<text x="210.2" y="174.7">PWM 1</text>
<text x="229.8" y="174.7">A</text>
<text x="229.8" y="179.8">B</text>
<text x="21.8" y="184.6">18p</text>
<text x="49.7" y="184.6">18p</text>
<text x="229.8" y="184.9">C</text>
<text x="229.8" y="189.9">D</text>
</g>
<g font-size="1.7" fill="#800000">
<text x="153.1" y="156.8">+</text>
<text x="153.3" y="167">-</text>
</g>
<g font-size="1.1" fill="#800000">
<text x="136.3" y="168">AM</text>
<text x="141.4" y="168">FM</text>
</g>
</svg>
